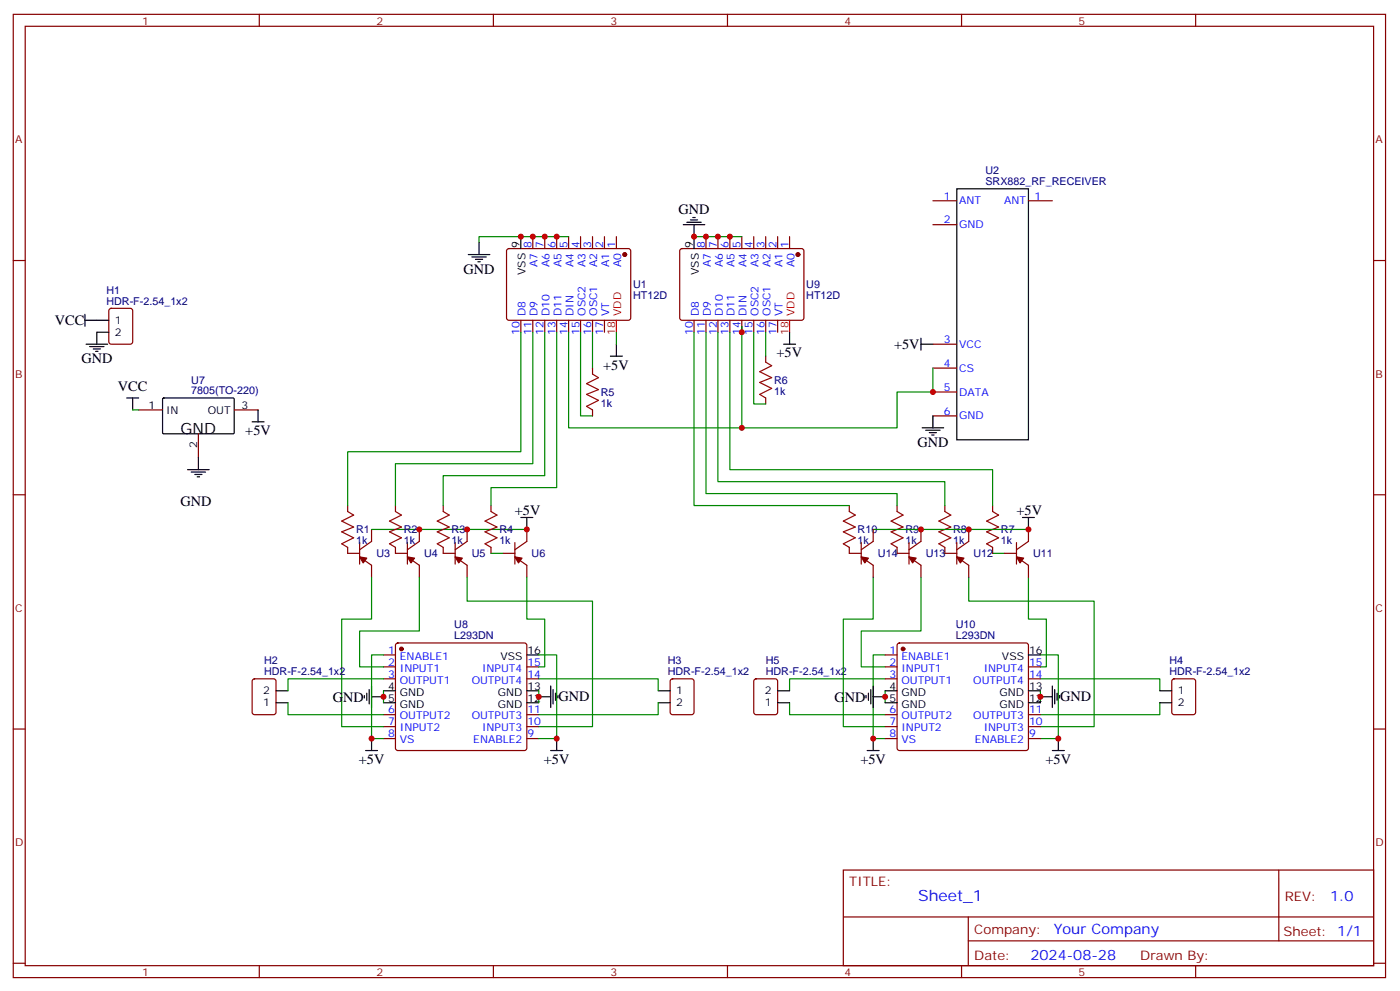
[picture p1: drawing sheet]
<svg xmlns="http://www.w3.org/2000/svg" width="414mm" height="293mm" viewBox="0 0 414 293" stroke-linecap="round" stroke-linejoin="round" font-family="sans-serif">
<g fill="none" stroke="#870000" stroke-width=".35">
<path d="M3.9 4.2h405.4v284.4h-405.4zM7.4 7.8h398.3v277.2h-398.3zM76.6 4.2v3.6M145.7 4.2v3.6M214.9 4.2v3.6M284 4.2v3.6M353.2 4.2v3.6M275.6 59.3h7M303.8 59.3h7M3.9 76.9h3.5M149.8 73.6l.5-.2h35.6l.4 .7-.1 20-.6 .4h-35.6l-.4-.7v-19.7zM157.4 69.8v3.6"/>
<path d="M160.9 69.8v3.6M164.4 69.8v3.6M168 69.8v3.6M171.5 69.8v3.6M175 69.8v3.6M178.5 69.8v3.6M182.1 69.8v3.6M201 73.6l.5-.2h35.5l.5 .7-.1 20-.7 .4h-35.5l-.4-.7v-19.7zM208.5 69.8v3.6M212.1 69.8v3.6M215.6 69.8v3.6M219.1 69.8v3.6"/>
<path d="M222.6 69.8v3.6M226.2 69.8v3.6M229.7 69.8v3.6M233.2 69.8v3.6M275.6 66.3h7M405.7 76.9h3.6M32.4 91.2l.4-.2h5.7l.6 .4 .1 9.5-.5 .6-5.9 .1-.6-.5-.1-9.4zM153.8 94.5v3.6M157.4 94.5v3.6M160.9 94.5v3.6M164.4 94.5v3.6M168 94.5v3.6"/>
<path d="M171.5 94.5v3.6M175 94.5v3.6M178.5 94.5v3.6M205 94.5v3.6M208.5 94.5v3.6M212.1 94.5v3.6M215.6 94.5v3.6M219.1 94.5v3.6M222.6 94.5v3.6M226.2 94.5v3.6M229.7 94.5v3.6M175 108.7v1.7"/>
<path d="M226.2 105.1v1.8M226.2 117.5v1.7M275.6 101.6h7M275.6 108.7h7M275.6 115.7h7M41 121h7M58.6 128.1v7M69.2 121h7M175 121v1.8M275.6 122.8h7M3.9 146h3.5M102.7 149.2v1.8"/>
<path d="M109.7 156.3v3.5l-3.5 2.5M116.8 149.2v1.8M123.9 156.3v3.5l-3.6 2.5M130.9 149.2v1.8M138 156.3v3.5l-3.6 2.5M145 149.2v1.8M155.6 156.3v3.5l-3.5 2.5M250.9 149.2v1.8M257.9 156.3v3.5l-3.5 2.5M265 149.2v1.8M272 156.3v3.5l-3.5 2.5M279.1 149.2v1.8"/>
<path d="M286.1 156.3v3.5l-3.5 2.5M293.2 149.2v1.8M303.8 156.3v3.5l-3.6 2.5M405.7 146h3.6M102.7 161.6v1.7h3.5M106.2 164.4l3.5 2.5v3.5M106.2 160.2v6.3M116.8 161.6v1.7h3.5M120.3 164.4l3.6 2.5v3.5M120.3 160.2v6.3M130.9 161.6v1.7h3.5M134.4 164.4l3.6 2.5v3.5"/>
<path d="M134.4 160.2v6.3M145 161.6v1.7M148.6 163.3h3.5M152.1 164.4l3.5 2.5v3.5M152.1 160.2v6.3M250.9 161.6v1.7h3.5M254.4 164.4l3.5 2.5v3.5M254.4 160.2v6.3M265 161.6v1.7h3.5M268.5 164.4l3.5 2.5v3.5M268.5 160.2v6.3M279.1 161.6v1.7h3.5"/>
<path d="M282.6 164.4l3.5 2.5v3.5M282.6 160.2v6.3M293.2 161.6v1.7M296.7 163.3h3.5M300.2 164.4l3.6 2.5v3.5M300.2 160.2v6.3M113.3 193.3h3.5M113.3 196.8h3.5M117 190l.5-.2h37.4l.5 .2 .2 .5v30.3l-.2 .5-.5 .2h-37.4l-.5-.2-.2-.5v-30.3zM155.6 196.8h3.5M261.4 193.3h3.6M261.4 196.8h3.6"/>
<path d="M265.2 190l.5-.2h37.4l.5 .2 .2 .5v30.3l-.3 .5-.4 .2h-37.4l-.5-.2-.2-.5v-30.3zM303.8 196.8h3.5M3.9 215.2h3.5M74.7 200.6l.5-.2h5.6l.7 .4v9.5l-.4 .6-5.9 .1-.7-.5v-9.4zM113.3 200.4h3.5M113.3 211h3.5M113.3 214.5h3.5M113.3 218h3.5M155.6 200.4h3.5M155.6 211h3.5M155.6 214.5h3.5M155.6 218h3.5"/>
<path d="M198.2 200.6l.4-.2h5.7l.6 .4 .1 9.5-.5 .6-5.9 .1-.6-.5-.1-9.4zM222.9 200.6l.4-.2h5.7l.6 .4 .1 9.5-.5 .6-5.9 .1-.6-.5-.1-9.4zM261.4 200.4h3.6M261.4 211h3.6M261.4 214.5h3.6M261.4 218h3.6M303.8 200.4h3.5M303.8 211h3.5M303.8 214.5h3.5M303.8 218h3.5M346.3 200.6l.5-.2h5.7l.6 .4 .1 9.5-.5 .6-5.9 .1-.6-.5-.1-9.4zM405.7 215.2h3.6"/>
<path d="M249.1 256.8h156.6v28.2h-156.6zM377.7 256.8v20.9M249.1 270.7h156.5M286 277.7h119.6M286 270.7v14.1M3.9 284.3h3.5M76.6 285v3.6M145.7 285v3.6M214.9 285v3.6M284 285v3.6M353.2 285v3.6M405.7 284.3h3.6"/>
</g>
<g fill="#870000" stroke="#870000" stroke-width=".35">
<path d="M106.2 164.4l2.1 .3-1 1.5z"/>
<path d="M120.3 164.4l2.1 .3-1 1.5z"/>
<path d="M134.4 164.4l2.2 .3-1.1 1.5z"/>
<path d="M152.1 164.4l2.1 .3-1.1 1.5z"/>
<path d="M300.2 164.4l2.2 .3-1.1 1.5z"/>
<path d="M282.6 164.4l2.1 .3-1 1.5z"/>
<path d="M268.5 164.4l2.1 .3-1 1.5z"/>
<path d="M254.4 164.4l2.1 .3-1.1 1.5z"/>
<circle cx="184.5" cy="75.1" r=".53"/>
<circle cx="118.6" cy="191.6" r=".53"/>
<circle cx="235.7" cy="75.1" r=".53"/>
<circle cx="266.7" cy="191.6" r=".53"/>
</g>
<g fill="none" stroke="#000" stroke-width=".35">
<path d="M282.6 55.7h21.2v74.1h-21.2zM138.3 75.1h6.4M139.4 75.8h4.2M140.4 76.6h2.2M141.1 77.3h.8M141.5 71.6v3.5M153.8 69.8v3.6M201.8 66.3h6.4M202.9 65.6h4.2M203.9 64.9h2.2M204.6 64.2h.8M205 66.3v7.1"/>
<path d="M25.1 94.5h7M25.1 92.8v3.5M32.1 98.1h-3.5v3.5M233.2 98.1v3.5M272 99.8v3.6M25.4 101.6h6.4M26.5 102.3h4.2M27.6 103h2.1M28.3 103.7h.7M37.4 117.5h3.6M39.2 117.5v3.5M48.1 117.6l.3-.1h20.6l.2 .3-.1 10.1-.3 .2-20.6-.1-.2-.3z"/>
<path d="M180.3 105.1h3.5M182.1 101.6v3.5M231.5 101.6h3.5M272 101.6h3.6M55.4 138.6h6.4M56.5 139.3h4.2M58.6 135.1v3.5M74.5 124.5h3.5M76.2 121v3.5M272.4 126.3h6.3M273.4 127h4.3M274.5 127.7h2.1"/>
<path d="M275.2 128.4h.7M275.6 122.8v3.5M57.5 140.1h2.2M58.2 140.8h.7M153.8 152.8h3.6M155.6 152.8v3.5M302 152.8h3.5M303.8 152.8v3.5M155.6 193.3h3.5M303.8 193.3h3.5M81.5 203.9h3.6M81.5 207.4h3.6"/>
<path d="M107.6 205.3v.7M108.3 204.6v2.1M109 203.6v4.2M109.7 205.7h3.6M109.7 202.5v6.3M109.7 218v3.5M113.3 203.9h3.5M113.3 207.4h3.5M155.6 203.9h3.5M155.6 207.4h3.5M159.1 205.7h3.6M162.7 202.5v6.3"/>
<path d="M163.4 203.6v4.2M164.1 204.6v2.1M164.4 218v3.5M164.8 205.3v.7M194.4 203.9h3.5M194.4 207.4h3.5M229.7 203.9h3.5M229.7 207.4h3.5M255.8 205.3v.7M256.5 204.6v2.1M257.2 203.6v4.2M257.9 205.7h3.5"/>
<path d="M257.9 202.5v6.3M257.9 218v3.5M261.4 203.9h3.6M261.4 207.4h3.6M303.8 203.9h3.5M303.8 207.4h3.5M307.3 205.7h3.5M310.8 202.5v6.3M311.5 203.6v4.2M312.2 204.6v2.1M312.6 218v3.5M312.9 205.3v.7"/>
<path d="M342.6 203.9h3.5M342.6 207.4h3.5M108 221.5h3.5M162.7 221.5h3.5M256.2 221.5h3.5M310.8 221.5h3.6"/>
</g>
<path d="M182.1 94.5v3.6M233.2 94.5v3.6" fill="none" stroke="#f00" stroke-width=".35"/>
<g fill="none" stroke="#008700" stroke-width=".35">
<path d="M168 69.8h-26.5v1.8M205 69.8h14.1M153.8 98.1v35.2h-51.1v15.9M157.4 98.1v38.8h-40.6v12.3M160.9 98.1v42.3h-30v8.8M164.4 98.1v45.8h-19.4v5.3M168 98.1v28.2h97v-10.6h10.6v-7M171.5 98.1v24.7h3.5M175 98.1v10.6M182.1 98.1v3.5M205 98.1v51.1h45.9M208.5 98.1v47.6h56.5v3.5"/>
<path d="M212.1 98.1v44.1h67v7M215.6 98.1v40.5h77.6v10.6M219.1 96.3v30M222.6 98.1v21.1h3.6M226.2 98.1v7M39.2 121h1.8M109.7 156.3h45.9M257.9 156.3h45.9M109.7 170.4v12.3h-8.8v31.8h12.4M123.9 170.4v15.9h-17.7v10.5h7.1M138 170.4v7h37v37.1h-15.9M145 163.3h3.6"/>
<path d="M155.6 170.4v12.3h5.3v14.1h-1.8M257.9 170.4v12.3h-8.8v31.8h12.3M272 170.4v15.9h-17.6v10.5h7M286.1 170.4v7h37.1v37.1h-15.9M293.2 163.3h3.5M303.8 170.4v12.3h5.3v14.1h-1.8M113.3 193.3h-3.6v24.7h3.6M159.1 193.3h5.3v24.7h-5.3M261.4 193.3h-3.5v24.7h3.5M307.3 193.3h5.3v24.7h-5.3M85.1 207.4v3.6h28.2M113.3 200.4h-28.2v3.5"/>
<path d="M113.3 203.9v3.5M159.1 200.4h35.3v3.5M159.1 203.9v3.5M194.4 207.4v3.6h-35.3M233.2 207.4v3.6h28.2M261.4 200.4h-28.2v3.5M261.4 203.9v3.5M307.3 200.4h35.3v3.5M307.3 203.9v3.5M342.6 207.4v3.6h-35.3"/>
</g>
<path d="M175 110.4l1.8 1.1-3.6 1.7 3.6 1.8-3.6 1.4 3.6 1.8-3.6 1.7 1.8 1.1M226.2 106.9l1.7 1-3.5 1.8 3.5 1.8-3.5 1.4 3.5 1.8-3.5 1.7 1.8 1.1M102.7 151l1.8 1-3.6 1.8 3.6 1.8-3.6 1.4 3.6 1.8-3.6 1.7 1.8 1.1M116.8 151l1.8 1-3.6 1.8 3.6 1.8-3.6 1.4 3.6 1.8-3.6 1.7 1.8 1.1M130.9 151l1.8 1-3.5 1.8 3.5 1.8-3.5 1.4 3.5 1.8-3.5 1.7 1.7 1.1M145 151l1.8 1-3.5 1.8 3.5 1.8-3.5 1.4 3.5 1.8-3.5 1.7 1.7 1.1M250.9 151l1.7 1-3.5 1.8 3.5 1.8-3.5 1.4 3.5 1.8-3.5 1.7 1.8 1.1M265 151l1.7 1-3.5 1.8 3.5 1.8-3.5 1.4 3.5 1.8-3.5 1.7 1.8 1.1M279.1 151l1.7 1-3.5 1.8 3.5 1.8-3.5 1.4 3.5 1.8-3.5 1.7 1.8 1.1M293.2 151l1.8 1-3.6 1.8 3.6 1.8-3.6 1.4 3.6 1.8-3.6 1.7 1.8 1.1" fill="none" stroke="#a10000" stroke-width=".35"/>
<g fill="#c00">
<circle cx="123.9" cy="156.3" r=".88"/>
<circle cx="138" cy="156.3" r=".88"/>
<circle cx="275.6" cy="115.7" r=".88"/>
<circle cx="159.1" cy="205.7" r=".88"/>
<circle cx="113.3" cy="205.7" r=".88"/>
<circle cx="109.7" cy="218" r=".88"/>
<circle cx="164.4" cy="218" r=".88"/>
<circle cx="155.6" cy="156.3" r=".88"/>
<circle cx="164.4" cy="69.8" r=".88"/>
<circle cx="160.9" cy="69.8" r=".88"/>
<circle cx="157.4" cy="69.8" r=".88"/>
<circle cx="153.8" cy="69.8" r=".88"/>
<circle cx="215.6" cy="69.8" r=".88"/>
<circle cx="212.1" cy="69.8" r=".88"/>
<circle cx="208.5" cy="69.8" r=".88"/>
<circle cx="205" cy="69.8" r=".88"/>
<circle cx="219.1" cy="98.1" r=".88"/>
<circle cx="219.1" cy="126.3" r=".88"/>
<circle cx="303.8" cy="156.3" r=".88"/>
<circle cx="312.6" cy="218" r=".88"/>
<circle cx="257.9" cy="218" r=".88"/>
<circle cx="261.4" cy="205.7" r=".88"/>
<circle cx="307.3" cy="205.7" r=".88"/>
<circle cx="286.1" cy="156.3" r=".88"/>
<circle cx="272" cy="156.3" r=".88"/>
</g>
<text font-size="4.6" x="53.3" y="128.1">GND</text>
<text font-size="4.6" fill="#00f" x="271.2" y="265.8">Sheet_1</text>
<g font-size="4.2">
<text x="200.4" y="63.1">GND</text>
<text x="136.9" y="80.8">GND</text>
<text x="16.2" y="96">VCC</text>
<text x="24" y="107.2">GND</text>
<text x="229.4" y="105.5">+5V</text>
<text x="264.1" y="103">+5V</text>
<text x="178.2" y="109.1">+5V</text>
<text x="34.8" y="115.4">VCC</text>
<text x="72.5" y="128.5">+5V</text>
<text x="271" y="131.9">GND</text>
<text x="53.3" y="149.2">GND</text>
<text x="152.1" y="152">+5V</text>
<text x="300.2" y="152">+5V</text>
<text x="98.3" y="207.1">GND</text>
<text x="165" y="207.1">GND</text>
<text x="246.5" y="207.1">GND</text>
<text x="313.1" y="207.1">GND</text>
<text x="106" y="225.5">+5V</text>
<text x="160.6" y="225.5">+5V</text>
<text x="254.1" y="225.5">+5V</text>
<text x="308.8" y="225.5">+5V</text>
</g>
<g font-size="4.2" fill="#00f">
<text x="392.9" y="266.1">1.0</text>
<text x="311.3" y="275.6">Your Company</text>
<text x="304.3" y="283.4">2024-08-28</text>
</g>
<g font-size="3.9" fill="#800">
<text x="250.9" y="261.4">TITLE:</text>
<text x="379.5" y="266.1">REV:</text>
<text x="287.8" y="275.6">Company:</text>
<text x="379.1" y="276.2">Sheet: 1/1</text>
<text x="287.8" y="283.3">Date:</text>
<text x="336.8" y="283.4">Drawn By:</text>
</g>
<g font-size="3.2" fill="#800">
<text x="42" y="7.2">1</text>
<text x="111.2" y="7.2">2</text>
<text x="180.3" y="7.2">3</text>
<text x="249.4" y="7.2">4</text>
<text x="318.6" y="7.2">5</text>
<text x="4.4" y="42.3">A</text>
<text x="406.3" y="42.3">A</text>
<text x="4.4" y="111.5">B</text>
<text x="406.3" y="111.5">B</text>
<text x="4.4" y="180.6">C</text>
<text x="406.3" y="180.6">C</text>
<text x="4.4" y="249.8">D</text>
<text x="406.3" y="249.8">D</text>
<text x="42" y="288">1</text>
<text x="111.2" y="288">2</text>
<text x="180.3" y="288">3</text>
<text x="249.4" y="288">4</text>
<text x="318.6" y="288">5</text>
</g>
<g font-size="3.2" fill="#000080">
<text x="291.1" y="51.5">U2</text>
<text x="291.1" y="54.7">SRX882_RF_RECEIVER</text>
<text x="31.4" y="90">HDR-F-2.54_1x2</text>
<text x="31.4" y="86.8">H1</text>
<text x="187" y="88.2">HT12D</text>
<text x="187" y="85">U1</text>
<text x="238.2" y="88.2">HT12D</text>
<text x="238.2" y="85">U9</text>
<text x="56.5" y="113.2">U7</text>
<text x="228.6" y="113.4">R6</text>
<text x="56.5" y="116.4">7805(TO-220)</text>
<text x="177.5" y="116.9">R5</text>
<text x="228.6" y="116.5">1k</text>
<text x="177.5" y="120">1k</text>
<text x="105.2" y="160.6">1k</text>
<text x="105.2" y="157.5">R1</text>
<text x="119.3" y="160.6">1k</text>
<text x="119.3" y="157.5">R2</text>
<text x="133.4" y="160.6">1k</text>
<text x="133.4" y="157.5">R3</text>
<text x="147.5" y="160.6">1k</text>
<text x="147.5" y="157.5">R4</text>
<text x="253.3" y="160.6">1k</text>
<text x="253.3" y="157.5">R10</text>
<text x="267.4" y="160.6">1k</text>
<text x="267.4" y="157.5">R9</text>
<text x="281.6" y="160.6">1k</text>
<text x="281.6" y="157.5">R8</text>
<text x="295.7" y="160.6">1k</text>
<text x="295.7" y="157.5">R7</text>
<text x="111.2" y="164.5">U3</text>
<text x="125.3" y="164.5">U4</text>
<text x="139.4" y="164.5">U5</text>
<text x="157" y="164.5">U6</text>
<text x="259.3" y="164.5">U14</text>
<text x="273.4" y="164.5">U13</text>
<text x="287.5" y="164.5">U12</text>
<text x="305.2" y="164.5">U11</text>
<text x="134.2" y="185.4">U8</text>
<text x="282.3" y="185.4">U10</text>
<text x="134.2" y="188.6">L293DN</text>
<text x="282.3" y="188.6">L293DN</text>
<text x="78" y="196.1">H2</text>
<text x="197.2" y="196.1">H3</text>
<text x="226.2" y="196.1">H5</text>
<text x="345.4" y="196.1">H4</text>
<text x="78" y="199.3">HDR-F-2.54_1x2</text>
<text x="197.2" y="199.3">HDR-F-2.54_1x2</text>
<text x="226.2" y="199.3">HDR-F-2.54_1x2</text>
<text x="345.4" y="199.3">HDR-F-2.54_1x2</text>
</g>
<g font-size="3.2" fill="#00f">
<text x="278.8" y="58.9">1</text>
<text x="305.5" y="58.9">1</text>
<text x="278.8" y="66">2</text>
<text x="283.3" y="60.3">ANT</text>
<text x="296.6" y="60.3">ANT</text>
<text x="283.3" y="67.4">GND</text>
<text x="157" y="73.2" transform="rotate(-90 157 73.2)">8</text>
<text x="160.5" y="73.2" transform="rotate(-90 160.5 73.2)">7</text>
<text x="164.1" y="73.2" transform="rotate(-90 164.1 73.2)">6</text>
<text x="167.6" y="73.2" transform="rotate(-90 167.6 73.2)">5</text>
<text x="171.1" y="73.2" transform="rotate(-90 171.1 73.2)">4</text>
<text x="174.7" y="73.2" transform="rotate(-90 174.7 73.2)">3</text>
<text x="178.2" y="73.2" transform="rotate(-90 178.2 73.2)">2</text>
<text x="181.7" y="73.2" transform="rotate(-90 181.7 73.2)">1</text>
<text x="208.2" y="73.2" transform="rotate(-90 208.2 73.2)">8</text>
<text x="211.7" y="73.2" transform="rotate(-90 211.7 73.2)">7</text>
<text x="215.2" y="73.2" transform="rotate(-90 215.2 73.2)">6</text>
<text x="218.8" y="73.2" transform="rotate(-90 218.8 73.2)">5</text>
<text x="222.3" y="73.2" transform="rotate(-90 222.3 73.2)">4</text>
<text x="225.8" y="73.2" transform="rotate(-90 225.8 73.2)">3</text>
<text x="229.3" y="73.2" transform="rotate(-90 229.3 73.2)">2</text>
<text x="232.9" y="73.2" transform="rotate(-90 232.9 73.2)">1</text>
<text x="158.8" y="78.9" transform="rotate(-90 158.8 78.9)">A7</text>
<text x="162.3" y="78.9" transform="rotate(-90 162.3 78.9)">A6</text>
<text x="165.8" y="78.9" transform="rotate(-90 165.8 78.9)">A5</text>
<text x="169.4" y="78.9" transform="rotate(-90 169.4 78.9)">A4</text>
<text x="172.9" y="78.9" transform="rotate(-90 172.9 78.9)">A3</text>
<text x="176.4" y="78.9" transform="rotate(-90 176.4 78.9)">A2</text>
<text x="180" y="78.9" transform="rotate(-90 180 78.9)">A1</text>
<text x="183.5" y="78.9" transform="rotate(-90 183.5 78.9)">A0</text>
<text x="209.9" y="78.9" transform="rotate(-90 209.9 78.9)">A7</text>
<text x="213.5" y="78.9" transform="rotate(-90 213.5 78.9)">A6</text>
<text x="217" y="78.9" transform="rotate(-90 217 78.9)">A5</text>
<text x="220.5" y="78.9" transform="rotate(-90 220.5 78.9)">A4</text>
<text x="224" y="78.9" transform="rotate(-90 224 78.9)">A3</text>
<text x="227.6" y="78.9" transform="rotate(-90 227.6 78.9)">A2</text>
<text x="231.1" y="78.9" transform="rotate(-90 231.1 78.9)">A1</text>
<text x="234.6" y="78.9" transform="rotate(-90 234.6 78.9)">A0</text>
<text x="155.3" y="93.2" transform="rotate(-90 155.3 93.2)">D8</text>
<text x="158.8" y="93.2" transform="rotate(-90 158.8 93.2)">D9</text>
<text x="162.3" y="93.2" transform="rotate(-90 162.3 93.2)">D10</text>
<text x="165.8" y="93.2" transform="rotate(-90 165.8 93.2)">D11</text>
<text x="169.4" y="93.2" transform="rotate(-90 169.4 93.2)">DIN</text>
<text x="172.9" y="93.2" transform="rotate(-90 172.9 93.2)">OSC2</text>
<text x="176.4" y="93.2" transform="rotate(-90 176.4 93.2)">OSC1</text>
<text x="180" y="93.2" transform="rotate(-90 180 93.2)">VT</text>
<text x="206.4" y="93.2" transform="rotate(-90 206.4 93.2)">D8</text>
<text x="209.9" y="93.2" transform="rotate(-90 209.9 93.2)">D9</text>
<text x="213.5" y="93.2" transform="rotate(-90 213.5 93.2)">D10</text>
<text x="217" y="93.2" transform="rotate(-90 217 93.2)">D11</text>
<text x="220.5" y="93.2" transform="rotate(-90 220.5 93.2)">DIN</text>
<text x="224" y="93.2" transform="rotate(-90 224 93.2)">OSC2</text>
<text x="227.6" y="93.2" transform="rotate(-90 227.6 93.2)">OSC1</text>
<text x="231.1" y="93.2" transform="rotate(-90 231.1 93.2)">VT</text>
<text x="153.5" y="98.8" transform="rotate(-90 153.5 98.8)">10</text>
<text x="157" y="98.8" transform="rotate(-90 157 98.8)">11</text>
<text x="160.5" y="98.8" transform="rotate(-90 160.5 98.8)">12</text>
<text x="164.1" y="98.8" transform="rotate(-90 164.1 98.8)">13</text>
<text x="167.6" y="98.8" transform="rotate(-90 167.6 98.8)">14</text>
<text x="171.1" y="98.8" transform="rotate(-90 171.1 98.8)">15</text>
<text x="174.7" y="98.8" transform="rotate(-90 174.7 98.8)">16</text>
<text x="178.2" y="98.8" transform="rotate(-90 178.2 98.8)">17</text>
<text x="204.6" y="98.8" transform="rotate(-90 204.6 98.8)">10</text>
<text x="208.2" y="98.8" transform="rotate(-90 208.2 98.8)">11</text>
<text x="211.7" y="98.8" transform="rotate(-90 211.7 98.8)">12</text>
<text x="215.2" y="98.8" transform="rotate(-90 215.2 98.8)">13</text>
<text x="218.8" y="98.8" transform="rotate(-90 218.8 98.8)">14</text>
<text x="222.3" y="98.8" transform="rotate(-90 222.3 98.8)">15</text>
<text x="225.8" y="98.8" transform="rotate(-90 225.8 98.8)">16</text>
<text x="229.3" y="98.8" transform="rotate(-90 229.3 98.8)">17</text>
<text x="278.8" y="101.2">3</text>
<text x="283.3" y="102.7">VCC</text>
<text x="278.8" y="108.3">4</text>
<text x="283.3" y="109.7">CS</text>
<text x="278.8" y="115.4">5</text>
<text x="283.3" y="116.8">DATA</text>
<text x="278.8" y="122.4">6</text>
<text x="283.3" y="123.8">GND</text>
<text x="114.6" y="193">1</text>
<text x="114.6" y="196.5">2</text>
<text x="118.1" y="194.7">ENABLE1</text>
<text x="155.8" y="196.5">15</text>
<text x="262.8" y="193">1</text>
<text x="262.8" y="196.5">2</text>
<text x="266.3" y="194.7">ENABLE1</text>
<text x="304" y="196.5">15</text>
<text x="114.6" y="200">3</text>
<text x="118.1" y="198.3">INPUT1</text>
<text x="118.1" y="201.8">OUTPUT1</text>
<text x="139.3" y="201.8">OUTPUT4</text>
<text x="142.4" y="198.3">INPUT4</text>
<text x="155.8" y="200">14</text>
<text x="262.8" y="200">3</text>
<text x="266.3" y="198.3">INPUT1</text>
<text x="266.3" y="201.8">OUTPUT1</text>
<text x="287.5" y="201.8">OUTPUT4</text>
<text x="290.6" y="198.3">INPUT4</text>
<text x="304" y="200">14</text>
<text x="114.6" y="210.6">6</text>
<text x="114.6" y="214.1">7</text>
<text x="118.1" y="212.4">OUTPUT2</text>
<text x="118.1" y="215.9">INPUT2</text>
<text x="139.3" y="212.4">OUTPUT3</text>
<text x="142.4" y="215.9">INPUT3</text>
<text x="155.8" y="214.1">10</text>
<text x="155.8" y="210.6">11</text>
<text x="262.8" y="210.6">6</text>
<text x="262.8" y="214.1">7</text>
<text x="266.3" y="212.4">OUTPUT2</text>
<text x="266.3" y="215.9">INPUT2</text>
<text x="287.5" y="212.4">OUTPUT3</text>
<text x="290.6" y="215.9">INPUT3</text>
<text x="304" y="214.1">10</text>
<text x="304" y="210.6">11</text>
<text x="114.6" y="217.7">8</text>
<text x="118.1" y="219.4">VS</text>
<text x="139.8" y="219.4">ENABLE2</text>
<text x="155.8" y="217.7">9</text>
<text x="262.8" y="217.7">8</text>
<text x="266.3" y="219.4">VS</text>
<text x="288" y="219.4">ENABLE2</text>
<text x="304" y="217.7">9</text>
</g>
<g font-size="3.2">
<text x="153.5" y="73.2" transform="rotate(-90 153.5 73.2)">9</text>
<text x="204.6" y="73.2" transform="rotate(-90 204.6 73.2)">9</text>
<text x="155.3" y="81.2" transform="rotate(-90 155.3 81.2)">VSS</text>
<text x="206.4" y="81.2" transform="rotate(-90 206.4 81.2)">VSS</text>
<text x="33.9" y="95.6">1</text>
<text x="33.9" y="99.1">2</text>
<text x="43.9" y="120.7">1</text>
<text x="49.1" y="122.1">IN</text>
<text x="61.3" y="122.1">OUT</text>
<text x="71.3" y="120.7">3</text>
<text x="58.2" y="132.2" transform="rotate(-90 58.2 132.2)">2</text>
<text x="147.8" y="194.7">VSS</text>
<text x="155.8" y="193">16</text>
<text x="296" y="194.7">VSS</text>
<text x="304" y="193">16</text>
<text x="114.6" y="203.6">4</text>
<text x="155.8" y="203.6">13</text>
<text x="262.8" y="203.6">4</text>
<text x="304" y="203.6">13</text>
<text x="77.7" y="208.5">1</text>
<text x="77.7" y="205">2</text>
<text x="114.6" y="207.1">5</text>
<text x="118.1" y="205.3">GND</text>
<text x="118.1" y="208.8">GND</text>
<text x="147" y="208.8">GND</text>
<text x="147" y="205.3">GND</text>
<text x="155.8" y="207.1">12</text>
<text x="199.7" y="205">1</text>
<text x="199.7" y="208.5">2</text>
<text x="225.9" y="208.5">1</text>
<text x="225.9" y="205">2</text>
<text x="262.8" y="207.1">5</text>
<text x="266.3" y="205.3">GND</text>
<text x="266.3" y="208.8">GND</text>
<text x="295.2" y="208.8">GND</text>
<text x="295.2" y="205.3">GND</text>
<text x="304" y="207.1">12</text>
<text x="347.9" y="205">1</text>
<text x="347.9" y="208.5">2</text>
</g>
<g font-size="3.2" fill="#f00">
<text x="183.5" y="93.2" transform="rotate(-90 183.5 93.2)">VDD</text>
<text x="234.6" y="93.2" transform="rotate(-90 234.6 93.2)">VDD</text>
<text x="181.7" y="98.8" transform="rotate(-90 181.7 98.8)">18</text>
<text x="232.9" y="98.8" transform="rotate(-90 232.9 98.8)">18</text>
</g>
</svg>
